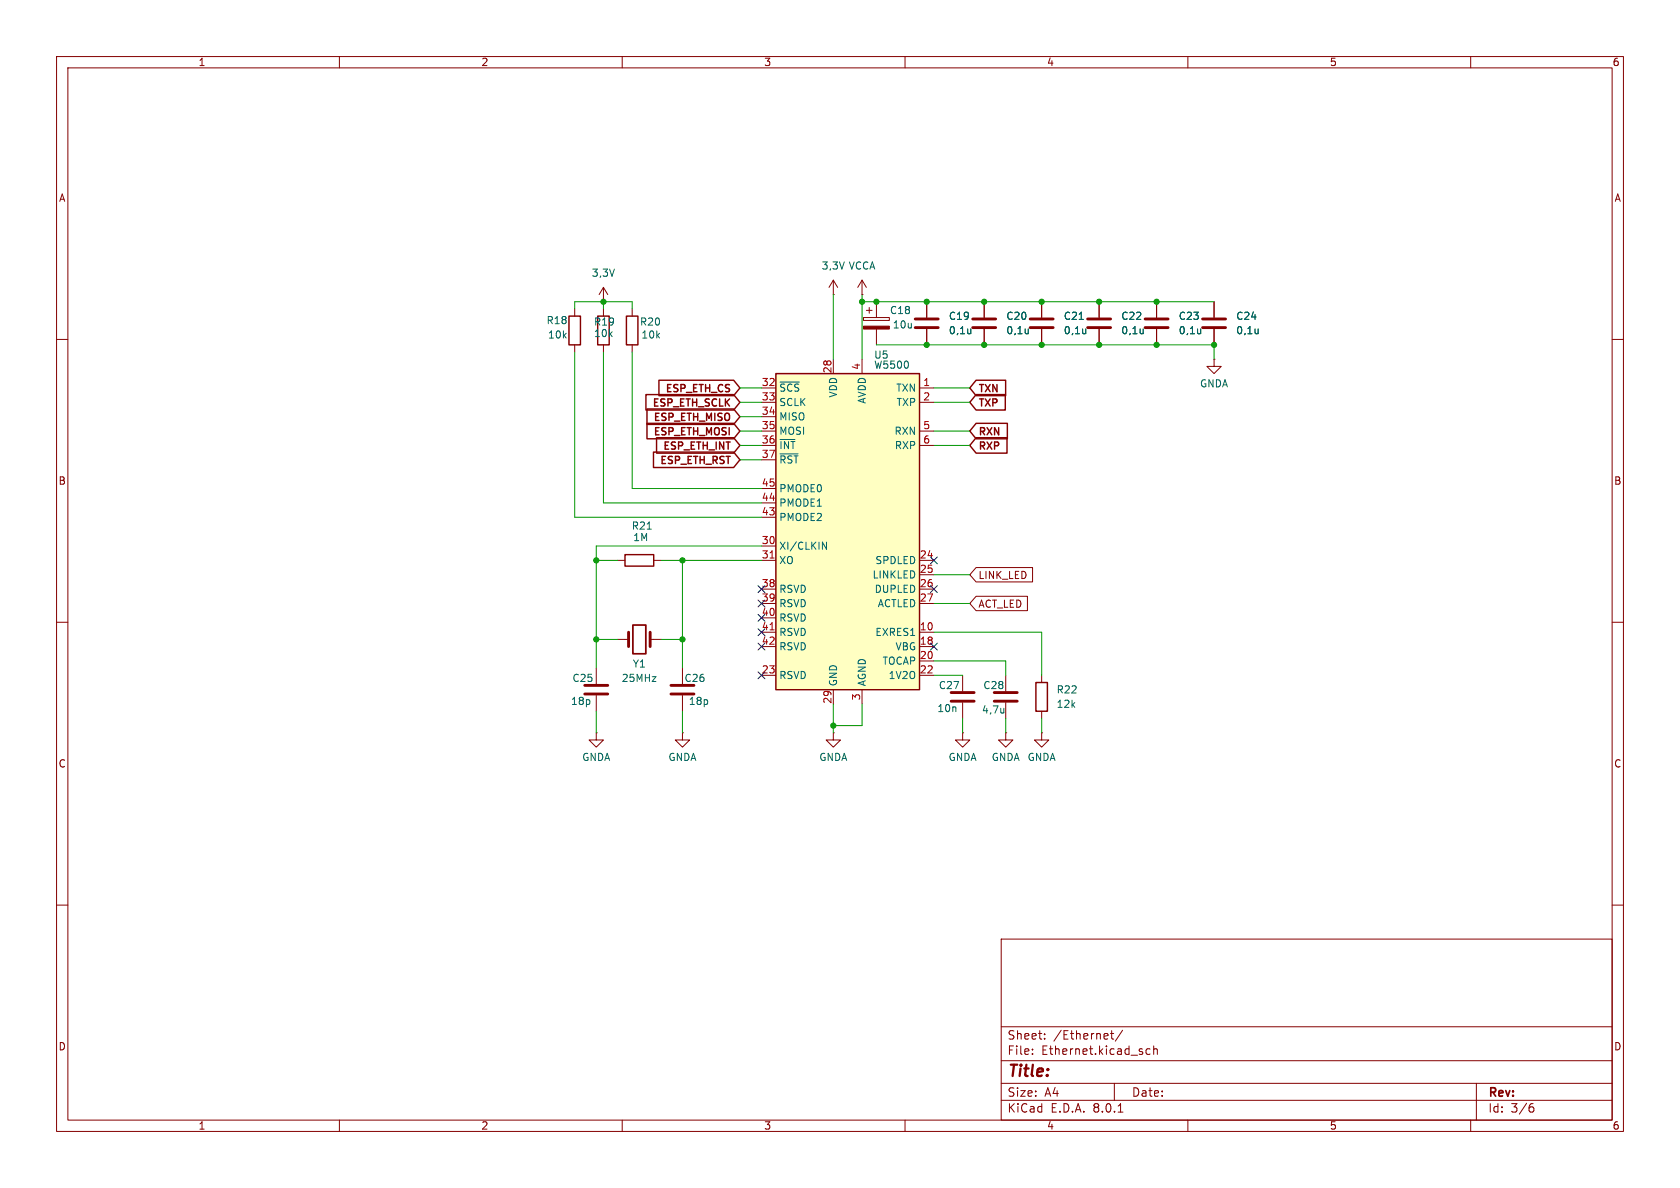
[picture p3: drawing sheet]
<svg xmlns="http://www.w3.org/2000/svg" width="297mm" height="210mm" viewBox="0 0 297 210" stroke-linecap="round" stroke-linejoin="round" font-family="sans-serif">
<g fill="none" stroke="#840000" stroke-width=".18">
<path d="M10 10h277v190h-277zM12 12h273v186h-273zM60 10v2M110 10v2M160 10v2M210 10v2M260 10v2M10 60h2M101.6 54.6v1.3M106.7 53.3h.1M106.7 50.8l-.8 1.3M106.7 50.8v2.5"/>
<path d="M106.7 54.6v1.3M106.7 50.8l.7 1.3M111.8 54.6v1.3M147.3 52.1h.1M147.3 49.5l-.7 1.3M147.3 49.5v2.6M147.3 49.5l.8 1.3M152.4 52.1h.1M152.4 49.5l-.8 1.3M152.4 49.5v2.6M152.4 49.5l.8 1.3M152.7 56.1h4.5v.5h-4.5z"/>
<path d="M153.2 54.9h1M153.7 54.4v1M154.9 53.3v2.8M154.9 58.2v2.8M163.8 53.3v2.8M163.8 58.2v2.8M174 53.3v2.8M174 58.2v2.8M184.1 53.3v2.8M184.1 58.2v2.8M194.3 53.3v2.8M194.3 58.2v2.8"/>
<path d="M204.5 53.3v2.8M204.5 58.2v2.8M214.6 53.3v2.8M214.6 58.2v2.8M285 60h2M101.6 61v1.2M106.7 61v1.2M111.8 61v1.2M214.6 63.5v1.3h1.3l-1.3 1.2-1.2-1.2h1.2M214.6 63.5h.1M109.2 99.1h1.3M115.6 99.1h1.2"/>
<path d="M10 110h2M105.4 118.1v2.8M109.2 113h1.9M114.9 113h1.9M120.6 118.1v2.8M285 110h2M105.4 129.5v1.3h1.3l-1.3 1.3-1.3-1.3h1.3M105.4 129.5h.1M105.4 122.9v2.8M120.6 129.5v1.3h1.3l-1.3 1.3-1.2-1.3h1.2M120.6 129.5h.1M120.6 122.9v2.8"/>
<path d="M184.1 129.5v1.3h1.3l-1.3 1.3-1.2-1.3h1.2M184.1 129.5h.1M10 160h2M285 160h2M177 166h108v32h-108zM60 198v2M110 198v2M160 198v2M177 194.5h108M177 191.5h108M177 187.5h108M177 181.5h108"/>
<path d="M182.5 186.3v.1M182.5 185.5v.1M184.7 183.6v.1M184.7 182.8v.1M196.3 182.7h.6M196.5 182.2v1.3l.4 .2M197 191.5v3M197.7 196.6h.8M198.5 182.1l-1.3 2M203.3 185.5l-.4-.1-.3 .3v.4l.1 .2h.6M204 185.5l.2-.1 .3 .1 .1 .9M204 184.9v1.5"/>
<path d="M210 198v2M260 198v2M261 191.5v6.5M270.6 195.7h.3l.3 .3-.1 .5-.5 .1M271 195.1l-.4 .1"/>
</g>
<g fill="none" stroke="#840000" stroke-width=".51">
<path d="M161.8 57.9h4.1M161.8 56.4h4.1M172 57.9h4M172 56.4h4M182.1 57.9h4.1M182.1 56.4h4.1M192.3 57.9h4M192.3 56.4h4M202.4 57.9h4.1M202.4 56.4h4.1M212.6 57.9h4.1M212.6 56.4h4.1"/>
<path d="M111.1 111.8v2.5M114.9 111.8v2.5M103.4 122.7h4M103.4 121.2h4M118.6 122.7h4.1M118.6 121.2h4.1"/>
</g>
<g fill="none" stroke="#006464" stroke-width=".18">
<path d="M171.6 58.2v.8M171.6 58.9h.1M181.8 58.2v.8M181.8 58.9h-.1M190.8 56.5h.7M191.9 58.2v.8M191.9 58.9h.1M202.1 58.2v.8M202.1 58.9h-.1M212.3 58.2v.8M212.3 58.9h-.1M222.4 58.2v.8"/>
<path d="M222.4 58.9h.1M114.4 93.5h.7"/>
</g>
<path d="M111.9 110.5h2.3v5.1h-2.3z" fill="none" stroke="#840000" stroke-width=".3"/>
<path d="M100.6 55.9h2v5.1h-2zM105.7 55.9h2v5.1h-2zM110.7 55.9h2.1v5.1h-2.1zM110.5 98h5.1v2.1h-5.1z" fill="none" stroke="#840000" stroke-width=".25"/>
<path d="M152.7 57.7h4.5v.5h-4.5z" fill="#840000" stroke="#840000" stroke-width=".18"/>
<path d="M137.2 66h25.4v55.9h-25.4z" fill="#ffffc2"/>
<path d="M114.2 69.8h15.5l1.1 1.3-1.1 1.4h-15.5zM114.4 74.8h15.3l1.1 1.4-1.1 1.4h-15.3zM114.4 72.3h15.3l1.1 1.4-1.1 1.3h-15.3zM115.5 79.9h14.2l1.1 1.4-1.1 1.3h-14.2zM116.1 77.4h13.6l1.1 1.3-1.1 1.4h-13.6zM116.5 67.2h13.2l1.1 1.4-1.1 1.3h-13.2zM137.2 66h25.4v55.9h-25.4zM172.6 74.8h5.5v2.8h-5.5l-1.2-1.4zM172.6 69.8h5.1v2.7h-5.1l-1.2-1.4zM172.6 77.4h5.4v2.7h-5.4l-1.2-1.4zM172.6 67.2h5.2v2.7h-5.2l-1.2-1.3zM183.1 120.7h2.1v5h-2.1z" fill="none" stroke="#840000" stroke-width=".25"/>
<g fill="none" stroke="#840000" stroke-width=".18">
<path d="M163.8 53.3v2.8M163.8 58.2v2.8M174 53.3v2.8M174 58.2v2.8M184.1 53.3v2.8M184.1 58.2v2.8M194.3 53.3v2.8M194.3 58.2v2.8M204.5 53.3v2.8M204.5 58.2v2.8M214.6 53.3v2.8M214.6 58.2v2.8"/>
<path d="M134.6 68.6h2.6M134.6 71.1h2.6M134.6 73.7h2.6M134.6 76.2h2.6M134.6 78.7h2.6M147.3 63.5v2.5M152.4 63.5v2.5M162.6 68.6h2.5M162.6 71.1h2.5M162.6 76.2h2.5M162.6 78.7h2.5M134.6 99.1h2.6"/>
<path d="M134.6 96.5h2.6M134.6 81.3h2.6M134.6 91.4h2.6M134.6 88.9h2.6M134.6 86.4h2.6M162.6 99.1h2.5M134.6 111.8h2.6M134.6 114.3h2.6M134.6 119.4h2.6M134.6 104.1h2.6M134.6 106.7h2.6M134.6 109.2h2.6"/>
<path d="M162.6 111.8h2.5M162.6 114.3h2.5M162.6 116.8h2.5M162.6 119.4h2.5M162.6 101.6h2.5M162.6 104.1h2.5M162.6 106.7h2.5M170.2 119.4v2.8M172.6 105.4h9v2.6h-9l-1.2-1.3zM172.6 100.3h9.9v2.6h-9.9l-1.2-1.3zM177.8 119.4v2.8M184.1 119.4v1.3"/>
<path d="M147.3 129.5v1.3h1.3l-1.3 1.3-1.3-1.3h1.3M147.3 129.5h.1M147.3 121.9v2.6M152.4 121.9v2.6M170.2 129.5v1.3h1.2l-1.2 1.3-1.3-1.3h1.3M170.2 129.5h.1M170.2 124.2v2.8M177.8 129.5v1.3h1.3l-1.3 1.3-1.3-1.3h1.3M177.8 129.5h.1M177.8 124.2v2.8M184.1 125.7v1.3"/>
</g>
<g fill="none" stroke="#006464" stroke-width=".18">
<path d="M171.6 58.2v.8M171.6 58.9h.1M181.8 58.2v.8M181.8 58.9h-.1M190.8 56.5h.7M191.9 58.2v.8M191.9 58.9h.1M202.1 58.2v.8M202.1 58.9h-.1M212.3 58.2v.8M212.3 58.9h-.1M222.4 58.2v.8"/>
<path d="M222.4 58.9h.1M137.9 67.5h3.4M137.9 80.2h3.2M145.4 95.8l.7 1.3v-1.3M177.5 125.2v.9M177.5 125.9l-.1 .1"/>
</g>
<path d="M136.1 98.6h.8M136.1 111.3h.8" fill="none" stroke="#a90000" stroke-width=".18"/>
<path d="M168.1 124h4.1M168.1 122.4h4.1M175.8 124h4M175.8 122.4h4" fill="none" stroke="#840000" stroke-width=".51"/>
<g fill="none" stroke="#009600" stroke-width=".18">
<path d="M101.6 54.6v-1.3h10.2v1.3M106.7 53.3v1.3M147.3 52.1v11.4M152.4 52.1v11.4M152.4 53.3h62.2M101.6 62.2v29.2h33M106.7 62.2v26.7h27.9M111.8 62.2v24.2h22.8M130.8 76.2h3.8M130.8 68.6h3.8M130.8 78.7h3.8M130.8 71.1h3.8"/>
<path d="M130.8 73.7h3.8M154.9 61h59.7v2.5M165.1 76.2h6.3M165.1 68.6h6.3M165.1 78.7h6.3M165.1 71.1h6.3M105.4 99.1h3.8M116.8 99.1h17.8M120.6 99.1v19M130.8 81.3h3.8M134.6 96.5h-29.2v21.6M105.4 113h3.8"/>
<path d="M116.8 113h3.8M165.1 111.8h19v7.6M165.1 106.7h6.3M165.1 101.6h6.3M165.1 116.8h12.7v2.6M165.1 119.4h5.1M105.4 125.7v3.8M120.6 125.7v3.8M147.3 124.5v5M152.4 124.5v3.8h-5.1M170.2 127v2.5M177.8 127v2.5"/>
<path d="M184.1 127v2.5"/>
</g>
<g fill="none" stroke="#000084" stroke-width=".18">
<path d="M164.5 98.5l1.2 1.2M165.7 98.5l-1.2 1.2M134 118.8l1.2 1.2M134 113.7l1.2 1.2M134 108.6l1.2 1.2M134 103.5l1.2 1.2M134 111.2l1.2 1.2M134 106.1l1.2 1.2M135.2 118.8l-1.2 1.2M135.2 113.7l-1.2 1.2M135.2 108.6l-1.2 1.2M135.2 103.5l-1.2 1.2"/>
<path d="M135.2 111.2l-1.2 1.2M135.2 106.1l-1.2 1.2M164.5 113.7l1.2 1.2M164.5 103.5l1.2 1.2M165.7 113.7l-1.2 1.2M165.7 103.5l-1.2 1.2"/>
</g>
<g fill="#009600" stroke="#009600" stroke-width=".18">
<circle cx="194.3" cy="61" r=".46"/>
<circle cx="194.3" cy="53.3" r=".46"/>
<circle cx="174" cy="53.3" r=".46"/>
<circle cx="184.1" cy="61" r=".46"/>
<circle cx="184.1" cy="53.3" r=".46"/>
<circle cx="154.9" cy="53.3" r=".46"/>
<circle cx="152.4" cy="53.3" r=".46"/>
<circle cx="204.5" cy="61" r=".46"/>
<circle cx="204.5" cy="53.3" r=".46"/>
<circle cx="163.8" cy="53.3" r=".46"/>
<circle cx="214.6" cy="61" r=".46"/>
<circle cx="106.7" cy="53.3" r=".46"/>
<circle cx="120.6" cy="99.1" r=".46"/>
<circle cx="163.8" cy="61" r=".46"/>
<circle cx="174" cy="61" r=".46"/>
<circle cx="120.6" cy="113" r=".46"/>
<circle cx="105.4" cy="113" r=".46"/>
<circle cx="105.4" cy="99.1" r=".46"/>
<circle cx="147.3" cy="128.3" r=".46"/>
</g>
<text font-size="2.8" fill="#840000" x="178" y="190.9">Title:</text>
<g font-size="2.1" fill="#840000">
<text x="178" y="184">Sheet:</text>
<text x="186.2" y="184">/Ethernet/</text>
<text x="178" y="186.7">File:</text>
<text x="184.1" y="186.7">Ethernet.kicad_sch</text>
<text x="178" y="196.9">KiCad</text>
<text x="178" y="194.1">Size:</text>
<text x="184.7" y="194.1">A4</text>
<text x="185.7" y="196.9">E.D.A.</text>
<text x="193.3" y="196.9">8.0.1</text>
<text x="200" y="194.1">Date:</text>
<text x="263" y="194.3">Rev:</text>
<text x="263" y="196.9">Id:</text>
<text x="267.1" y="196.9">3/6</text>
</g>
<g font-size="1.8" fill="#840000">
<text x="35" y="11.9">1</text>
<text x="85" y="11.9">2</text>
<text x="135" y="11.9">3</text>
<text x="185" y="11.9">4</text>
<text x="235" y="11.9">5</text>
<text x="285" y="11.9">6</text>
<text x="10.3" y="35.9">A</text>
<text x="285.3" y="35.9">A</text>
<text x="117.4" y="69.7">ESP_ETH_CS</text>
<text x="172.9" y="69.7">TXN</text>
<text x="115.1" y="72.2">ESP_ETH_SCLK</text>
<text x="115.3" y="77.3">ESP_ETH_MOSI</text>
<text x="115.3" y="74.8">ESP_ETH_MISO</text>
<text x="172.9" y="77.3">RXN</text>
<text x="172.9" y="72.2">TXP</text>
<text x="116.4" y="82.4">ESP_ETH_RST</text>
<text x="117" y="79.8">ESP_ETH_INT</text>
<text x="172.9" y="79.8">RXP</text>
<text x="10.3" y="85.9">B</text>
<text x="285.3" y="85.9">B</text>
<text x="172.9" y="107.6">ACT_LED</text>
<text x="172.9" y="102.6">LINK_LED</text>
<text x="10.3" y="135.9">C</text>
<text x="285.3" y="135.9">C</text>
<text x="10.3" y="185.9">D</text>
<text x="285.3" y="185.9">D</text>
<text x="35" y="199.9">1</text>
<text x="85" y="199.9">2</text>
<text x="135" y="199.9">3</text>
<text x="185" y="199.9">4</text>
<text x="235" y="199.9">5</text>
<text x="285" y="199.9">6</text>
</g>
<g font-size="1.8" fill="#006464">
<text x="145.2" y="47.9">3,3V VCCA</text>
<text x="104.5" y="49.1">3,3V</text>
<text x="96.5" y="57.5">R18</text>
<text x="104.9" y="59.8">10k</text>
<text x="104.9" y="57.8">R19</text>
<text x="113" y="57.8">R20</text>
<text x="157.2" y="55.7">C18</text>
<text x="157.7" y="58.3">10u</text>
<text x="167.6" y="56.7">C19</text>
<text x="167.6" y="59.3">0,1u</text>
<text x="177.8" y="56.7">C20</text>
<text x="177.8" y="59.3">0,1u</text>
<text x="188" y="56.7">C21</text>
<text x="188" y="59.3">0,1u</text>
<text x="198.1" y="56.7">C22</text>
<text x="198.1" y="59.3">0,1u</text>
<text x="208.3" y="56.7">C23</text>
<text x="208.3" y="59.3">0,1u</text>
<text x="218.4" y="56.7">C24</text>
<text x="218.4" y="59.3">0,1u</text>
<text x="96.8" y="60">10k</text>
<text x="113.3" y="60">10k</text>
<text x="154.4" y="63.6">U5</text>
<text x="154.4" y="65.4">W5500</text>
<text x="137.7" y="69.4">~{SCS}</text>
<text x="137.7" y="72">SCLK</text>
<text x="148.2" y="70.4" transform="rotate(-90 148.2 70.4)">VDD</text>
<text x="153.3" y="71.5" transform="rotate(-90 153.3 71.5)">AVDD</text>
<text x="158.3" y="69.4">TXN</text>
<text x="158.4" y="72">TXP</text>
<text x="212" y="68.7">GNDA</text>
<text x="137.7" y="74.5">MISO</text>
<text x="137.7" y="77.1">MOSI</text>
<text x="158" y="77.1">RXN</text>
<text x="137.7" y="79.6">~{INT}</text>
<text x="137.7" y="82.1">~{RST}</text>
<text x="158.1" y="79.6">RXP</text>
<text x="137.7" y="89.8">PMODE1</text>
<text x="137.7" y="87.2">PMODE0</text>
<text x="111.6" y="93.8">R21</text>
<text x="111.9" y="95.9">1M</text>
<text x="137.7" y="92.3">PMODE2</text>
<text x="137.7" y="97.4">XI/CLKIN</text>
<text x="137.7" y="99.9">XO</text>
<text x="154.7" y="99.9">SPDLED</text>
<text x="137.7" y="105">RSVD</text>
<text x="137.7" y="107.5">RSVD</text>
<text x="154.2" y="102.5">LINKLED</text>
<text x="154.5" y="105">DUPLED</text>
<text x="155.1" y="107.5">ACTLED</text>
<text x="137.7" y="110.1">RSVD</text>
<text x="137.7" y="112.6">RSVD</text>
<text x="154.7" y="112.6">EXRES1</text>
<text x="111.8" y="118.2">Y1</text>
<text x="137.7" y="115.2">RSVD</text>
<text x="155.9" y="117.7">TOCAP</text>
<text x="158.2" y="115.2">VBG</text>
<text x="100.8" y="124.8">18p</text>
<text x="101.1" y="120.8">C25</text>
<text x="109.8" y="120.8">25MHz</text>
<text x="120.9" y="120.8">C26</text>
<text x="121.7" y="124.8">18p</text>
<text x="137.7" y="120.2">RSVD</text>
<text x="148.2" y="121.4" transform="rotate(-90 148.2 121.4)">GND</text>
<text x="153.3" y="121.4" transform="rotate(-90 153.3 121.4)">AGND</text>
<text x="157" y="120.2">1V2O</text>
<text x="165.9" y="122">C27</text>
<text x="173.7" y="122">C28</text>
<text x="186.7" y="125.3">12k</text>
<text x="186.7" y="122.8">R22</text>
<text x="165.6" y="126.1">10n</text>
<text x="173.5" y="126.3">4,7u</text>
<text x="102.8" y="134.7">GNDA</text>
<text x="118.1" y="134.7">GNDA</text>
<text x="144.7" y="134.7">GNDA</text>
<text x="167.6" y="134.7">GNDA</text>
<text x="175.2" y="134.7">GNDA</text>
<text x="181.6" y="134.7">GNDA</text>
</g>
<g font-size="1.8" fill="#a90000">
<text x="152.1" y="65.5" transform="rotate(-90 152.1 65.5)">4</text>
<text x="134.6" y="68.3">32</text>
<text x="134.6" y="70.9">33</text>
<text x="147.1" y="66.1" transform="rotate(-90 147.1 66.1)">28</text>
<text x="163.1" y="68.3">1</text>
<text x="163.1" y="70.9">2</text>
<text x="134.6" y="73.4">34</text>
<text x="134.6" y="75.9">35</text>
<text x="163.1" y="75.9">5</text>
<text x="134.6" y="78.5">36</text>
<text x="134.6" y="81">37</text>
<text x="163.1" y="78.5">6</text>
<text x="134.6" y="88.6">44</text>
<text x="134.6" y="86.1">45</text>
<text x="134.6" y="91.2">43</text>
<text x="134.6" y="96.3">30</text>
<text x="134.6" y="98.8">31</text>
<text x="162.5" y="98.8">24</text>
<text x="162.5" y="101.3">25</text>
<text x="134.6" y="103.9">38</text>
<text x="134.6" y="106.4">39</text>
<text x="162.5" y="103.9">26</text>
<text x="162.5" y="106.4">27</text>
<text x="134.6" y="109">40</text>
<text x="134.6" y="111.5">41</text>
<text x="162.5" y="111.5">10</text>
<text x="134.6" y="119.1">23</text>
<text x="134.6" y="114">42</text>
<text x="162.5" y="114">18</text>
<text x="162.5" y="116.6">20</text>
<text x="162.5" y="119.1">22</text>
<text x="147.1" y="124.5" transform="rotate(-90 147.1 124.5)">29</text>
<text x="152.1" y="123.9" transform="rotate(-90 152.1 123.9)">3</text>
</g>
</svg>
